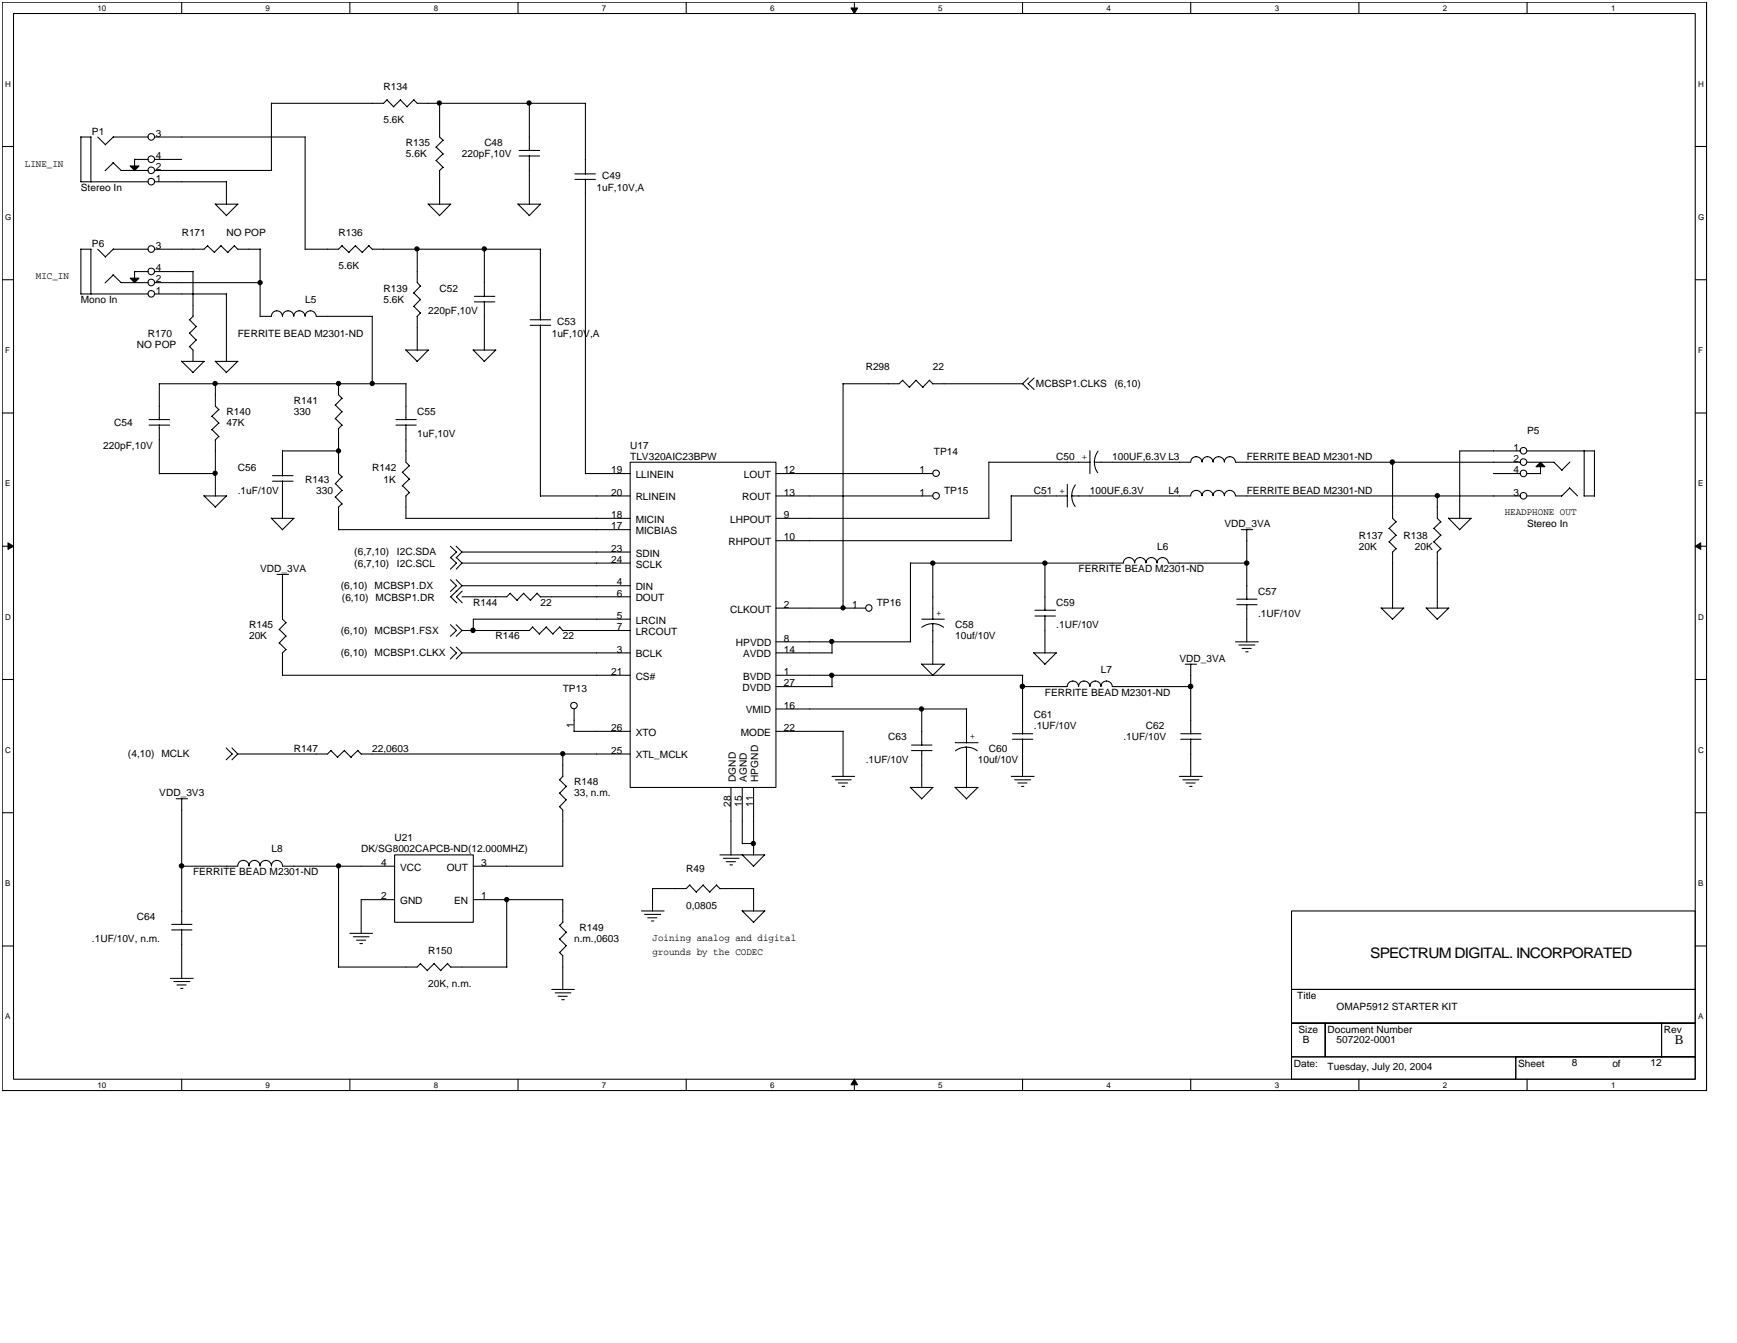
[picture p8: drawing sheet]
<svg xmlns="http://www.w3.org/2000/svg" width="279mm" height="216mm" viewBox="0 0 279 216" stroke-linecap="round" stroke-linejoin="round" font-family="sans-serif">
<path d="M.4 .4h274.1v174.9h-274.1zM2.2 2.2h270.5v171.3h-270.5z" fill="none" stroke="#000" stroke-width=".17"/>
<g fill="#fff">
<path d="M15.7 .6h1.3v1.4h-1.3z"/>
<path d="M15.7 173.7h1.3v1.4h-1.3z"/>
</g>
<path d="M29.2 .4v1.8M29.2 173.5v1.8" fill="none" stroke="#000" stroke-width=".17"/>
<g fill="#fff">
<path d="M42.7 .6h.7v1.4h-.7z"/>
<path d="M42.7 173.7h.7v1.4h-.7z"/>
</g>
<path d="M56.3 .4v1.8M56.3 173.5v1.8" fill="none" stroke="#000" stroke-width=".17"/>
<g fill="#fff">
<path d="M69.8 .6h.7v1.4h-.7z"/>
<path d="M69.8 173.7h.7v1.4h-.7z"/>
</g>
<path d="M83.3 .4v1.8M83.3 173.5v1.8" fill="none" stroke="#000" stroke-width=".17"/>
<g fill="#fff">
<path d="M96.8 .6h.7v1.4h-.7z"/>
<path d="M96.8 173.7h.7v1.4h-.7z"/>
</g>
<path d="M110.4 .4v1.8M110.4 173.5v1.8" fill="none" stroke="#000" stroke-width=".17"/>
<g fill="#fff">
<path d="M123.9 .6h.7v1.4h-.7z"/>
<path d="M123.9 173.7h.7v1.4h-.7z"/>
</g>
<path d="M137.4 .4v1.8M137.4 173.5v1.8" fill="none" stroke="#000" stroke-width=".17"/>
<path d="M136.9 1.3h1l-.5 .9zM137.4 173.5l.5 .9h-1z" fill="#000" stroke="#000" stroke-width=".16"/>
<g fill="#fff">
<path d="M150.9 .6h.7v1.4h-.7z"/>
<path d="M150.9 173.7h.7v1.4h-.7z"/>
</g>
<path d="M164.5 .4v1.8M164.5 173.5v1.8" fill="none" stroke="#000" stroke-width=".17"/>
<g fill="#fff">
<path d="M178 .6h.7v1.4h-.7z"/>
<path d="M178 173.7h.7v1.4h-.7z"/>
</g>
<path d="M191.5 .4v1.8M191.5 173.5v1.8" fill="none" stroke="#000" stroke-width=".17"/>
<g fill="#fff">
<path d="M205 .6h.7v1.4h-.7z"/>
<path d="M205 173.7h.7v1.4h-.7z"/>
</g>
<path d="M218.6 .4v1.8M218.6 173.5v1.8" fill="none" stroke="#000" stroke-width=".17"/>
<g fill="#fff">
<path d="M232.1 .6h.7v1.4h-.7z"/>
<path d="M232.1 173.7h.7v1.4h-.7z"/>
</g>
<path d="M245.6 .4v1.8M245.6 173.5v1.8" fill="none" stroke="#000" stroke-width=".17"/>
<g fill="#fff">
<path d="M259.1 .6h.7v1.4h-.7z"/>
<path d="M259.1 173.7h.7v1.4h-.7z"/>
<path d="M.8 12.8h.9v1.4h-.9z"/>
<path d="M273.1 12.8h.9v1.4h-.9z"/>
<path d="M.8 34.2h1v1.4h-1z"/>
<path d="M273.1 34.2h1v1.4h-1z"/>
</g>
<path d="M.4 23.6h1.8M272.7 23.6h1.8" fill="none" stroke="#000" stroke-width=".17"/>
<g fill="#fff">
<path d="M.8 55.6h.8v1.4h-.8z"/>
<path d="M273.1 55.6h.8v1.4h-.8z"/>
</g>
<path d="M.4 45h1.8M272.7 45h1.8" fill="none" stroke="#000" stroke-width=".17"/>
<g fill="#fff">
<path d="M.8 77.1h.8v1.4h-.8z"/>
<path d="M273.1 77.1h.9v1.4h-.9z"/>
</g>
<path d="M.4 66.4h1.8M272.7 66.4h1.8" fill="none" stroke="#000" stroke-width=".17"/>
<g fill="#fff">
<path d="M.8 98.5h.9v1.4h-.9z"/>
<path d="M273.1 98.5h.9v1.4h-.9z"/>
</g>
<path d="M.4 87.8h1.8M272.7 87.8h1.8" fill="none" stroke="#000" stroke-width=".17"/>
<path d="M1.3 87.3l.9 .5-.9 .5zM272.7 87.8l.9-.5v1z" fill="#000" stroke="#000" stroke-width=".16"/>
<g fill="#fff">
<path d="M.8 119.9h.9v1.4h-.9z"/>
<path d="M273.1 119.9h.9v1.4h-.9z"/>
</g>
<path d="M.4 109.2h1.8M272.7 109.2h1.8" fill="none" stroke="#000" stroke-width=".17"/>
<g fill="#fff">
<path d="M.8 141.3h.8v1.4h-.8z"/>
<path d="M273.1 141.3h.9v1.4h-.9z"/>
</g>
<path d="M.4 130.7h1.8M272.7 130.7h1.8" fill="none" stroke="#000" stroke-width=".17"/>
<g fill="#fff">
<path d="M.8 162.7h.8v1.4h-.8z"/>
<path d="M273.1 162.7h.9v1.4h-.9z"/>
</g>
<g fill="none" stroke="#000" stroke-width=".17">
<path d="M43.7 16.6v10.8M62.2 16.1l1.1 1.1M62.3 16l-.6 .6h-18M64.4 16.1l1.1 1.1M64.4 16l-1.1 1.2M66.6 16.1l.6 .6M66.6 16l-1.1 1.2M67.1 16.6h27.1M70.7 16.6v5.4l.6 .6M85.1 16.6v7.6M94.2 16.6v11.4M13 22v7.2h10.8"/>
<path d="M13 22h1.7M14.6 22v7.3M15.7 22l1.3 1.3M18.2 26.1l1.3 1.3h4.3M18.2 22h5.6M18.2 26.2l-1.3 1.2M18.3 22l-1.4 1.3M21.6 25.6v1.1M21.6 25.6h2.2M24.9 22h24.2M24.9 29.2h11.6M24.9 27.4h18.8"/>
<path d="M24.9 25.6h4.3M33.4 39.5l1.1 1.1M33.4 39.5l-.6 .6h-7.9M34.6 32.8l1.8 1.8M34.6 32.8h3.7M35.5 39.5l1.2 1.1M35.6 39.5l-1.1 1.1M36.4 29.2v3.7M37.7 39.5l.6 .6M37.7 39.5l-1.1 1.1M38.2 32.8l-1.8 1.9M49.1 22v18.1"/>
<path d="M55 39.5l1.1 1.1M55 39.5l-.5 .6h-5.4M57.2 39.5l1.1 1.1M57.2 39.5l-1.1 1.1M59.3 39.5l.6 .6M59.4 39.5l-1.1 1.1M68.8 32.8l1.9 1.8M68.9 32.8h3.6M70.2 23.6l1.1 1.2M70.2 25.8l1.1 1.1M70.7 27.4v5.5M71.3 22.5l-1.2 1.2"/>
<path d="M71.3 24.7l-1.2 1.1M71.3 26.9l-.6 .5M72.5 32.8l-1.8 1.9M83.3 32.8l1.8 1.8M83.3 32.8h3.7M83.5 25.1h3.3M83.5 24.2h3.3M85.1 25v7.9M86.9 32.8l-1.8 1.9M92.5 28h3.3M92.5 28.8h3.3M94.2 28.8v47.4"/>
<path d="M13 40.1h1.7M13 40v7.3h10.8M14.6 40.1v7.2M15.7 40.1l1.3 1.2M18.2 44.2l1.3 1.2h4.3M18.2 40.1h5.6M18.2 44.2l-1.3 1.3M18.3 40l-1.4 1.3M21.6 43.6v1.1M21.6 43.7h2.2M24.9 47.3h11.6M24.9 45.4h17"/>
<path d="M24.9 43.7h6.1M29.2 58.1l1.8 1.8M29.2 58.1h3.7M30.5 55.7l.5 .6v1.8M30.5 53.5l1.1 1.2M30.5 51.4l1.1 1.1M31 43.6v7.3M31.1 50.8l-.6 .6M31.6 54.6l-1.1 1.1M31.6 52.5l-1.1 1.1M32.8 58.1l-1.8 1.8M34.6 58.1l1.8 1.8"/>
<path d="M34.6 58.1h3.7M36.4 47.3v10.8M38.2 58.1l-1.8 1.8M38.2 40.1h3.6M41.8 50.9h1.9M41.8 40v10.9M43.7 50.8a.89 .89 0 0 1 .8-.8 .89 .89 0 0 1 .9 .8 .91 .91 0 0 1 .9-.8 .91 .91 0 0 1 1 .8 .91 .91 0 0 1 .9-.8 .91 .91 0 0 1 .9 .8 .89 .89 0 0 1 .9-.8 .89 .89 0 0 1 .9 .8M50.9 50.9h9M59.9 40.1h27.1M59.9 50.9v10.8M65.3 56.2l1.8 1.9M65.3 56.3h3.6"/>
<path d="M66.6 47.1l1.1 1.1M66.6 49.2l1.1 1.1M67.1 40.1v5.3l.6 .6M67.1 50.9v5.4M67.6 46l-1.1 1.1M67.6 48.1l-1.1 1.2M67.6 50.3l-.5 .6M68.9 56.3l-1.8 1.8M76.1 56.2l1.8 1.9M76.1 56.3h3.7M76.3 48.5h3.3M76.3 47.6h3.3"/>
<path d="M77.9 40.1v7.6M77.9 48.5v7.8M79.7 56.3l-1.8 1.8M85.3 51.4h3.3M85.3 52.3h3.3M86.9 40.1v11.3M86.9 52.3v27.5M24 68.3h3.3M24 67.5h3.3M25.6 68.3v7.9M25.6 76.1h9.1M32.8 79.7l1.8 1.8"/>
<path d="M32.8 79.7h3.7M34.1 66.9l1.1 1.1M34.1 69.1l1.1 1.1M34.6 61.7v3.6l.6 .6M34.6 70.7v9.1M35.2 65.8l-1.1 1.1M35.2 68l-1.1 1.1M35.2 70.2l-.6 .6M36.4 79.7l-1.8 1.8M43.8 77.4h3.3M43.8 76.5h3.3M45.4 77.3v6.1"/>
<path d="M53.9 77.7l1.1 1.2M53.9 79.9l1.1 1.1M53.9 65.1l1.1 1.1M53.9 67.3l1.1 1.1M54.5 68.9v7.2l.5 .6M54.5 61.7v1.8l.5 .6M54.5 72.5h-9.1v4M55 76.6l-1.1 1.2M55 78.8l-1.1 1.1M55 64l-1.1 1.2M55 66.2l-1.1 1.1M55 68.3l-.6 .6"/>
<path d="M63.7 68.3h3.2M63.7 67.5h3.2M64.7 75.9l1.2 1.2M64.7 78.1l1.2 1.1M65.3 61.7v5.8M65.3 68.3v6l.6 .6M65.3 79.7v3.7M65.3 61.7h-39.7v5.8M65.8 74.9l-1.1 1.1M65.8 77l-1.1 1.1M65.8 79.2l-.5 .6M86.9 79.7h14.5"/>
<path d="M94.2 76.1h7.2M101.4 74.3h23.4v52.3h-23.4zM124.8 79.7h25.2M124.8 76.1h25.2M135.6 61.7v36.1M145.2 61.1l1.1 1.2M145.2 61.1l-.6 .6h-9M147.3 61.1l1.2 1.2M147.4 61.1l-1.1 1.1M149.5 61.1l.6 .6M149.5 61.1l-1.1 1.1M150 61.7h14.5"/>
<path d="M159.1 74.3h16.3M159.1 74.3v9M162.7 79.7h9M162.7 79.7v7.2M165.4 60.8l-.9 .9 .9 .9M166.3 60.8l-.9 .9 .9 .9M171.7 77.9v3.6M172.4 79.7h19.1M173 78l-.4 .6-.2 1.1 .1 .7 .4 1M175.3 72.4v3.7M176 74.3h15.5M176.6 72.5l-.3 .7-.3 1 .2 1.2 .4 .6"/>
<path d="M191.5 74.3a.91 .91 0 0 1 .9-.9 .91 .91 0 0 1 1 .9 .89 .89 0 0 1 .8-.9 .89 .89 0 0 1 .9 .9 .91 .91 0 0 1 .9-.9 .91 .91 0 0 1 .9 .9 .89 .89 0 0 1 .9-.9 .89 .89 0 0 1 .9 .9M191.5 79.7a.91 .91 0 0 1 .9-.9 .91 .91 0 0 1 1 .9 .89 .89 0 0 1 .8-.9 .89 .89 0 0 1 .9 .9 .91 .91 0 0 1 .9-.9 .91 .91 0 0 1 .9 .9 .89 .89 0 0 1 .9-.9 .89 .89 0 0 1 .9 .9M198.7 79.7h45.8M198.7 74.3h45.8M224 74.3v9l.6 .6M231.2 79.7v3.6l.6 .6M240.2 76.1h4.3M244.5 72.5h-9.7v10.9M245.6 79.7h5.6M245.6 72.5h10.9v7.3M245.6 74.3h4.4l1.3 1.3M245.6 76.1h2.2"/>
<path d="M247.8 75v1.2M252.4 78.4l1.4 1.3M252.5 78.5l-1.3 1.3M252.5 74.3l-1.3 1.3M254.8 79.7h1.7M254.8 72.4v7.3M43.6 83.3l1.8 1.8M43.7 83.3h3.6M44.5 92.3h1.9M45.4 92.3v7.2l.6 .6M47.3 83.3l-1.9 1.9M54.5 85.1h46.9"/>
<path d="M54.5 81.5v3.7M55 81l-.6 .5M65.3 83.3h36.1M72.4 87.8l1 .9-1 1M72.4 93.2l1 1-1 .9M72.4 89.6l1 .9-1 1M73.4 87.8l.9 .9M73.4 93.2l.9 1M73.4 89.6l.9 .9M73.5 95l-1 .9 1 1M74.3 88.7l-.9 1M74.3 94.2l-.9 .9"/>
<path d="M74.3 90.5l-.9 1M74.3 94.2h27.1M74.3 88.7h27.1M74.3 90.5h27.1M74.4 95l-1 .9 1 1M82.1 95.4l1.1 1.1M82.1 95.3l-.6 .6h-7.2M84.2 95.4l1.2 1.1M84.3 95.3l-1.1 1.2M86.4 95.4l.6 .6M86.4 95.3l-1.1 1.2M86.9 95.9h14.5"/>
<path d="M101.4 99.5h-25.3v1.9M124.8 83.3h34.3M124.8 97.8h14.4M124.8 86.9h37.9M146.4 90.5h34.3M146.4 90.5v12.7M148.3 99.5h3.6M150 90.5v9.1M166.5 99h3.3M166.5 98.1h3.3M168.1 90.5v7.6M168.1 99v6"/>
<path d="M180.7 90.5a.91 .91 0 0 1 .9-.9 .91 .91 0 0 1 .9 .9 .91 .91 0 0 1 .9-.9 .91 .91 0 0 1 .9 .9 .89 .89 0 0 1 .9-.9 .89 .89 0 0 1 .9 .9 .91 .91 0 0 1 .9-.9 .91 .91 0 0 1 .9 .9M187.9 90.5h12.6M198.9 97.2h3.3M198.9 96.3h3.3M199.7 85.1h1.8M200.5 85.1v11.3M200.5 97.2v6M222.1 97.7l1.9 1.8M222.2 97.8h3.6M223.4 84.9l1.2 1.2M223.4 87.1l1.2 1.1M224 88.7v9.1"/>
<path d="M224.6 83.9l-1.2 1.1M224.6 86l-1.2 1.1M224.6 88.2l-.6 .6M225.8 97.8l-1.8 1.8M229.4 97.7l1.8 1.8M229.4 97.8h3.7M230.6 84.9l1.2 1.2M230.6 87.1l1.2 1.1M231.2 88.7v9.1M231.7 88.2l-.5 .6M231.7 83.9l-1.1 1.1M231.7 86l-1.1 1.1"/>
<path d="M233 83.3l1.8 1.8M233 83.3h3.7M233 97.8l-1.8 1.8M236.6 83.3l-1.8 1.9M44.9 101.2l1.1 1.1M44.9 103.4l1.1 1.1M45.4 105v3.6M45.4 108.6h56M46 100.1l-1.1 1.1M46 102.2l-1.1 1.2M46 104.4l-.6 .6M72.4 104l1 1-1 .9"/>
<path d="M72.4 100.4l1 1-1 .9M73.4 104l.9 1M73.4 100.4l.9 1M74.3 105l-.9 .9M74.3 101.4l-.9 .9M74.3 105h27.1M85.7 100.8l1.1 1.2M85.7 100.8l-.6 .6h-10.8M87.9 100.8l1.1 1.2M87.9 100.8l-1.1 1.1M90 100.8l.6 .6M90.1 100.8l-1.2 1.1"/>
<path d="M90.5 101.4h10.9M92.3 117.6h9.1M92.3 114v3.6M124.8 103.2h21.7M124.8 105h9.1M124.8 110.4h9.1M124.8 117.6h10.9M124.8 108.6h39.7M124.8 114h30.7M133.8 103.2v1.8M133.8 108.6v1.8M135.6 117.6v7.3"/>
<path d="M146.6 119.8h3.3M148.2 106.7l1.8 1.9M148.3 100.9l.6-.4 1.1-.2 1.1 .2 .7 .4M148.3 106.8h3.6M148.3 114v5.8M150 100.3v6.5M151.9 106.8l-1.9 1.8M153.6 119.4h3.7M155.5 114v5.4M162.9 118.8h3.2M162.9 118h3.2M164.5 110.4h7.2"/>
<path d="M164.5 108.6v9.4M164.5 118.8v6.1M166.3 104.9l1.8 1.9M166.3 105h3.6M169.9 105l-1.9 1.8M171.7 110.3a.91 .91 0 0 1 .9-.8 .91 .91 0 0 1 .9 .8 .91 .91 0 0 1 .9-.8 .91 .91 0 0 1 .9 .8 .89 .89 0 0 1 .9-.8 .89 .89 0 0 1 .9 .8 .91 .91 0 0 1 .9-.8 .91 .91 0 0 1 .9 .8M178.9 110.4h12.7M189.9 118.8h3.3M189.9 118h3.3M190.6 106.8h1.9M191.5 106.8v11.2M191.5 118.8v6.1"/>
<path d="M198.7 103.2h3.7M199.3 103.7h2.6M199.8 104.2h1.5M200.4 104.8h.4M28.3 128.4h1.9M29.2 128.4v20.2M29.2 139.2h9M36.4 120.2l1 1-1 .9M37.3 120.2l.9 1M38.2 139.2a.91 .91 0 0 1 1-.9 .91 .91 0 0 1 .9 .9 .89 .89 0 0 1 .9-.9 .89 .89 0 0 1 .8 .9 .91 .91 0 0 1 .9-.9 .91 .91 0 0 1 1 .9 .89 .89 0 0 1 .8-.9 .89 .89 0 0 1 .9 .9M38.2 121.2l-.9 .9M45.4 139.2h18.1"/>
<path d="M53.2 120.7l1.1 1.1M53.3 120.6l-.6 .6h-14.5M54.5 139.2v16.3M55.4 120.7l1.1 1.1M55.4 120.6l-1.1 1.1M57.5 120.7l.6 .6M57.6 120.6l-1.2 1.1M58.1 121.2h43.3M63.5 137.4h12.6v10.9h-12.6zM76.1 139.2h14.4M90 129.6l.5 .6v9.1M90 127.5l1.1 1.1"/>
<path d="M90 125.3l1.1 1.1M90.5 121.2v3.6M90.6 124.8l-.6 .6M91.1 128.5l-1.1 1.2M91.1 126.4l-1.1 1.1M115.8 137.4h7.2M116.3 138h2.6M116.8 138.5h1.5M117.4 139h.4M117.6 126.6v10.9M119.4 137.4l1.8 1.8M119.4 126.6v9.1"/>
<path d="M119.4 135.6h1.9M121.2 126.6v10.9M123 137.4l-1.8 1.9M133.8 124.8h3.7M134.4 125.4h2.5M134.8 125.9h1.5M135.4 126.4h.5M146.4 126.5l1.9 1.9M146.4 126.6h3.7M146.6 120.7h3.3M148.3 120.6v6M150 126.6l-1.8 1.9"/>
<path d="M153.6 126.5l1.9 1.9M153.6 126.6h3.7M153.7 120.7l.6-.4 1.1-.2 1.1 .2 .7 .4M155.5 120.1v6.5M157.3 126.6l-1.9 1.9M162.7 124.8h3.6M163.2 125.4h2.6M163.7 125.9h1.5M164.3 126.4h.4M189.7 124.8h3.7M190.3 125.4h2.5M190.8 125.9h1.5"/>
<path d="M191.4 126.4h.3M.4 152.1h1.8M27.4 157.3h3.7M27.6 149.5h3.3M27.6 148.6h3.3M28 157.8h2.5M28.5 158.3h1.4M29.1 158.9h.3M29.2 149.5v7.8M56.3 150h3.6M56.8 150.6h2.6M57.3 151.1h1.5"/>
<path d="M57.9 151.7h.4M63.5 144.6h-5.4v5.5M67.6 154.9l1.2 1.2M67.7 154.9l-.6 .6h-12.7M69.8 154.9l1.1 1.2M69.9 154.9l-1.2 1.1M72 154.9l.5 .6M72 154.9l-1.1 1.1M72.5 155.5h9M76.1 144.6h14.4M81.5 144.6v10.9M88.7 159.1h3.7"/>
<path d="M89.3 159.6h2.5M90 153.1l.5 .5v5.5M90 150.9l1.1 1.1M90 148.7l1.1 1.2M90.5 144.6v3.7M90.6 148.2l-.6 .6M91.1 152l-1.1 1.1M91.1 149.8l-1.1 1.2M103.2 146.4h3.6M103.7 147h2.6M104.2 147.5h1.5M104.8 148.1h.4"/>
<path d="M110.9 142.3l1.1 1.1M111 142.3l-.6 .5h-5.4v3.7M113.1 142.3l1.1 1.1M113.1 142.3l-1.1 1.1M115.2 142.3l.6 .6M115.3 142.3l-1.2 1.1M115.8 142.8h5.5M119.4 146.4l1.8 1.9M119.4 146.4h3.6M121.2 142.8v3.7M123 146.4l-1.8 1.9M207.7 146.4h65v12.7h-65z"/>
<path d="M207.7 159.1h65v5.4h-65zM272.7 152.1h1.8M89.8 160.2h1.4M90.4 160.7h.4M207.7 169.9h36.1v3.6h-36.1zM207.7 164.5h5.5v5.4h-5.5zM213.2 164.5h54.1v5.4h-54.1zM243.8 169.9h28.9v3.6h-28.9zM267.3 164.5h5.4v5.4h-5.4z"/>
<circle cx="24.3" cy="29.2" r=".54"/>
<circle cx="24.3" cy="25.6" r=".54"/>
<circle cx="24.3" cy="22" r=".54"/>
<circle cx="24.3" cy="27.4" r=".54"/>
<circle cx="24.3" cy="40" r=".54"/>
<circle cx="24.3" cy="43.6" r=".54"/>
<circle cx="24.3" cy="47.2" r=".54"/>
<circle cx="24.3" cy="45.4" r=".54"/>
<circle cx="150.6" cy="79.7" r=".54"/>
<circle cx="150.6" cy="76.1" r=".52"/>
<circle cx="245.1" cy="72.5" r=".54"/>
<circle cx="245.1" cy="76.1" r=".54"/>
<circle cx="245.1" cy="79.7" r=".54"/>
<circle cx="245.1" cy="74.3" r=".54"/>
<circle cx="139.7" cy="97.7" r=".52"/>
<circle cx="92.3" cy="113.4" r=".52"/>
</g>
<g fill="#000" stroke="#000" stroke-width=".17">
<path d="M20.9 26.7h1.5l-.8 .7z" fill-rule="evenodd"/>
<path d="M20.9 44.7h1.5l-.8 .7z" fill-rule="evenodd"/>
<path d="M247.8 74.3l.7 .7h-1.4z" fill-rule="evenodd"/>
<circle cx="70.7" cy="16.6" r=".34"/>
<circle cx="85.1" cy="16.6" r=".34"/>
<circle cx="41.8" cy="45.4" r=".34"/>
<circle cx="67.1" cy="40" r=".34"/>
<circle cx="77.9" cy="40" r=".34"/>
<circle cx="34.6" cy="76.1" r=".34"/>
<circle cx="34.6" cy="61.6" r=".34"/>
<circle cx="54.5" cy="61.6" r=".34"/>
<circle cx="54.5" cy="72.5" r=".34"/>
<circle cx="59.9" cy="61.6" r=".34"/>
<circle cx="223.9" cy="74.3" r=".35"/>
<circle cx="231.2" cy="79.7" r=".34"/>
<circle cx="135.6" cy="97.7" r=".34"/>
<circle cx="150" cy="90.5" r=".34"/>
<circle cx="168.1" cy="90.5" r=".34"/>
<circle cx="200.5" cy="90.5" r=".36"/>
<circle cx="76.1" cy="101.3" r=".35"/>
<circle cx="133.8" cy="103.1" r=".34"/>
<circle cx="133.8" cy="108.6" r=".34"/>
<circle cx="148.2" cy="114" r=".34"/>
<circle cx="164.4" cy="110.4" r=".37"/>
<circle cx="191.5" cy="110.4" r=".37"/>
<circle cx="29.2" cy="139.2" r=".36"/>
<circle cx="54.5" cy="139.2" r=".34"/>
<circle cx="90.5" cy="121.2" r=".34"/>
<circle cx="121.2" cy="135.6" r=".34"/>
<circle cx="81.5" cy="144.6" r=".34"/>
</g>
<text font-size="2.3" x="220.4" y="154">SPECTRUM DIGITAL. INCORPORATED</text>
<text font-size="2" x="269.4" y="167.8">B</text>
<g font-size="1.6">
<text x="61.7" y="14.4">R134</text>
<text x="14.8" y="21.6">P1</text>
<text x="25.1" y="22">3</text>
<text x="61.7" y="19.8">5.6K</text>
<text x="65.3" y="23.5">R135</text>
<text x="77.9" y="23.5">C48</text>
<text x="4" y="26.9">LINE_IN</text>
<text x="25.1" y="25.6">4</text>
<text x="25.1" y="27.4">2</text>
<text x="25.1" y="29.2">1</text>
<text x="65.3" y="25.2">5.6K</text>
<text x="74.3" y="25.2">220pF,10V</text>
<text x="96.9" y="28.8">C49</text>
<text x="13" y="30.7">Stereo In</text>
<text x="95.9" y="30.7">1uF,10V,A</text>
<text x="14.8" y="39.7">P6</text>
<text x="25.1" y="40">3</text>
<text x="29.2" y="37.9">R171</text>
<text x="36.4" y="37.9">NO POP</text>
<text x="54.5" y="37.9">R136</text>
<text x="5.8" y="44.9">MIC_IN</text>
<text x="25.1" y="43.6">4</text>
<text x="25.1" y="45.4">2</text>
<text x="25.1" y="47.2">1</text>
<text x="54.5" y="43.3">5.6K</text>
<text x="61.7" y="46.9">R139</text>
<text x="70.7" y="46.9">C52</text>
<text x="13" y="48.7">Mono In</text>
<text x="49.1" y="48.7">L5</text>
<text x="61.7" y="48.7">5.6K</text>
<text x="68.9" y="50.5">220pF,10V</text>
<text x="89.6" y="52.3">C53</text>
<text x="22" y="55.9">NO POP</text>
<text x="23.8" y="54.1">R170</text>
<text x="38.2" y="54.1">FERRITE BEAD M2301-ND</text>
<text x="88.7" y="54.1">1uF,10V,A</text>
<text x="139.2" y="59.5">R298</text>
<text x="150" y="59.5">22</text>
<text x="47.3" y="64.9">R141</text>
<text x="166.6" y="62.2">MCBSP1.CLKS</text>
<text x="179.3" y="62.2">(6,10)</text>
<text x="18.4" y="68.6">C54</text>
<text x="36.4" y="66.7">R140</text>
<text x="36.4" y="68.6">47K</text>
<text x="47.3" y="66.7">330</text>
<text x="67.1" y="66.7">C55</text>
<text x="67.1" y="70.3">1uF,10V</text>
<text x="245.6" y="69.8">P5</text>
<text x="16.6" y="72.2">220pF,10V</text>
<text x="38.2" y="75.7">C56</text>
<text x="49.1" y="77.6">R143</text>
<text x="59.9" y="75.7">R142</text>
<text x="61.7" y="77.6">1K</text>
<text x="98.3" y="76.1">19</text>
<text x="101.4" y="72.2">U17</text>
<text x="101.4" y="73.9">TLV320AIC23BPW</text>
<text x="102.2" y="76.8">LLINEIN</text>
<text x="119.6" y="76.8">LOUT</text>
<text x="126.1" y="76.1">12</text>
<text x="147.9" y="76.1">1</text>
<text x="150.2" y="73.2">TP14</text>
<text x="169.9" y="73.9">C50</text>
<text x="174.9" y="73.9" transform="rotate(-90 174.9 73.9)">+</text>
<text x="178.9" y="73.9">100UF,6.3V L3</text>
<text x="200.5" y="73.9">FERRITE BEAD M2301-ND</text>
<text x="243.5" y="76.1">4</text>
<text x="243.5" y="74.3">2</text>
<text x="243.5" y="72.4">1</text>
<text x="38.2" y="79.3">.1uF/10V</text>
<text x="50.9" y="79.3">330</text>
<text x="98.3" y="79.7">20</text>
<text x="98.3" y="83.3">18</text>
<text x="102.2" y="80.4">RLINEIN</text>
<text x="119.4" y="80.4">ROUT</text>
<text x="126.1" y="79.7">13</text>
<text x="126.1" y="83.3">9</text>
<text x="147.9" y="79.7">1</text>
<text x="151.9" y="79.3">TP15</text>
<text x="166.3" y="79.3">C51</text>
<text x="171.3" y="79.3" transform="rotate(-90 171.3 79.3)">+</text>
<text x="175.3" y="79.3">100UF,6.3V</text>
<text x="187.9" y="79.3">L4</text>
<text x="200.5" y="79.3">FERRITE BEAD M2301-ND</text>
<text x="242" y="82.8">HEADPHONE OUT</text>
<text x="243.5" y="79.7">3</text>
<text x="57" y="89.3">(6,7,10)</text>
<text x="63.9" y="89.3">I2C.SDA</text>
<text x="98.3" y="85.1">17</text>
<text x="98.3" y="88.7">23</text>
<text x="102.2" y="84">MICIN</text>
<text x="102.2" y="85.9">MICBIAS</text>
<text x="102.2" y="89.5">SDIN</text>
<text x="117.2" y="87.6">RHPOUT</text>
<text x="117.4" y="84">LHPOUT</text>
<text x="126.1" y="86.9">10</text>
<text x="186.1" y="88.4">L6</text>
<text x="196.9" y="84.8">VDD_3VA</text>
<text x="218.6" y="86.6">R137</text>
<text x="218.6" y="88.4">20K</text>
<text x="225.8" y="86.6">R138</text>
<text x="227.6" y="88.4">20K</text>
<text x="245.6" y="84.8">Stereo In</text>
<text x="41.8" y="92">VDD_3VA</text>
<text x="54.8" y="94.7">(6,10)</text>
<text x="57" y="91.1">(6,7,10)</text>
<text x="60.3" y="94.7">MCBSP1.DX</text>
<text x="63.9" y="91.1">I2C.SCL</text>
<text x="98.3" y="90.5">24</text>
<text x="99.2" y="94.1">4</text>
<text x="99.2" y="95.9">6</text>
<text x="102.2" y="94.9">DIN</text>
<text x="102.2" y="91.2">SCLK</text>
<text x="173.5" y="92">FERRITE BEAD M2301-ND</text>
<text x="202.4" y="95.6">C57</text>
<text x="40.1" y="101">R145</text>
<text x="54.8" y="101.9">(6,10)</text>
<text x="55" y="96.7">(6,10)</text>
<text x="60.3" y="101.9">MCBSP1.FSX</text>
<text x="60.4" y="96.7">MCBSP1.DR</text>
<text x="76.1" y="97.4">R144</text>
<text x="86.9" y="97.4">22</text>
<text x="99.2" y="99.5">5</text>
<text x="99.2" y="101.3">7</text>
<text x="102.2" y="100.3">LRCIN</text>
<text x="102.2" y="96.7">DOUT</text>
<text x="117.4" y="98.5">CLKOUT</text>
<text x="126.1" y="97.7">2</text>
<text x="137.1" y="97.7">1</text>
<text x="141" y="97.4">TP16</text>
<text x="150.6" y="99">+</text>
<text x="153.6" y="101">C58</text>
<text x="169.9" y="97.4">C59</text>
<text x="169.9" y="101">.1UF/10V</text>
<text x="202.4" y="99.2">.1UF/10V</text>
<text x="40.1" y="102.8">20K</text>
<text x="54.8" y="105.5">(6,10)</text>
<text x="60.3" y="105.5">MCBSP1.CLKX</text>
<text x="79.7" y="102.8">R146</text>
<text x="90.5" y="102.8">22</text>
<text x="99.2" y="104.9">3</text>
<text x="102.2" y="105.7">BCLK</text>
<text x="102.2" y="102.1">LRCOUT</text>
<text x="118.4" y="103.9">HPVDD</text>
<text x="119.5" y="105.7">AVDD</text>
<text x="126.1" y="103.1">8</text>
<text x="126.1" y="104.9">14</text>
<text x="153.6" y="102.8">10uf/10V</text>
<text x="189.7" y="106.4">VDD_3VA</text>
<text x="90.5" y="111.3">TP13</text>
<text x="98.3" y="108.5">21</text>
<text x="102.2" y="109.3">CS#</text>
<text x="119.4" y="111.1">DVDD</text>
<text x="119.5" y="109.3">BVDD</text>
<text x="126.1" y="108.5">1</text>
<text x="126.1" y="110.3">27</text>
<text x="126.1" y="113.9">16</text>
<text x="168.1" y="111.8">FERRITE BEAD M2301-ND</text>
<text x="177.1" y="108.2">L7</text>
<text x="92.3" y="117.1" transform="rotate(-90 92.3 117.1)">1</text>
<text x="98.3" y="117.5">26</text>
<text x="102.2" y="118.3">XTO</text>
<text x="119.1" y="118.3">MODE</text>
<text x="119.9" y="114.7">VMID</text>
<text x="126.1" y="117.5">22</text>
<text x="142.8" y="119">C63</text>
<text x="156" y="118.8">+</text>
<text x="166.3" y="115.4">C61</text>
<text x="166.3" y="117.2">.1UF/10V</text>
<text x="180.7" y="119">.1UF/10V</text>
<text x="184.3" y="117.2">C62</text>
<text x="20.6" y="121.7">(4,10) MCLK</text>
<text x="47.3" y="120.8">R147</text>
<text x="59.9" y="120.8">22,0603</text>
<text x="98.3" y="121.2">25</text>
<text x="102.2" y="121.9">XTL_MCLK</text>
<text x="118.3" y="125.7" transform="rotate(-90 118.3 125.7)">DGND</text>
<text x="120.2" y="125.7" transform="rotate(-90 120.2 125.7)">AGND</text>
<text x="122" y="125.7" transform="rotate(-90 122 125.7)">HPGND</text>
<text x="139.2" y="122.7">.1UF/10V</text>
<text x="157.3" y="122.7">10uf/10V</text>
<text x="159.1" y="120.8">C60</text>
<text x="25.6" y="128">VDD_3V3</text>
<text x="92.3" y="126.3">R148</text>
<text x="92.3" y="128">33, n.m.</text>
<text x="117.5" y="129.7" transform="rotate(-90 117.5 129.7)">28</text>
<text x="119.4" y="129.7" transform="rotate(-90 119.4 129.7)">15</text>
<text x="121.2" y="129.7" transform="rotate(-90 121.2 129.7)">11</text>
<text x="43.7" y="137">L8</text>
<text x="58.1" y="137">DK/SG8002CAPCB-ND(12.000MHZ)</text>
<text x="63.5" y="135.3">U21</text>
<text x="31" y="140.7">FERRITE BEAD M2301-ND</text>
<text x="61.3" y="139.2">4</text>
<text x="64.4" y="140">VCC</text>
<text x="71.9" y="140">OUT</text>
<text x="77.4" y="139.2">3</text>
<text x="110.4" y="140.1">R49</text>
<text x="22" y="147.9">C64</text>
<text x="61.3" y="144.6">2</text>
<text x="64.4" y="145.3">GND</text>
<text x="73" y="145.3">EN</text>
<text x="77.4" y="144.6">1</text>
<text x="93.2" y="149.7">R149</text>
<text x="110.4" y="146.1">0,0805</text>
<text x="14.8" y="151.5">.1UF/10V, n.m.</text>
<text x="68.9" y="153.3">R150</text>
<text x="92.3" y="151.5">n.m.,0603</text>
<text x="105" y="151.3">Joining analog and digital</text>
<text x="105" y="153.6">grounds by the CODEC</text>
<text x="68.9" y="158.7">20K, n.m.</text>
<text x="208.7" y="160.7">Title</text>
<text x="208.8" y="166.1">Size</text>
<text x="209.6" y="167.7">B</text>
<text x="213.5" y="166.1">Document Number</text>
<text x="215" y="167.7">507202-0001</text>
<text x="215" y="162.3">OMAP5912 STARTER KIT</text>
<text x="267.6" y="166.1">Rev</text>
<text x="208.1" y="171.5">Date:</text>
<text x="213.5" y="172.1">Tuesday, July 20, 2004</text>
<text x="244.2" y="171.5">Sheet</text>
<text x="252.8" y="171.3">8</text>
<text x="259.3" y="171.5">of</text>
<text x="265.5" y="171.3">12</text>
</g>
<g font-size="1.3">
<text x="15.7" y="1.7">10</text>
<text x="42.7" y="1.7">9</text>
<text x="69.8" y="1.7">8</text>
<text x="96.8" y="1.7">7</text>
<text x="123.9" y="1.7">6</text>
<text x="150.9" y="1.7">5</text>
<text x="178" y="1.7">4</text>
<text x="205" y="1.7">3</text>
<text x="232.1" y="1.7">2</text>
<text x="259.1" y="1.7">1</text>
<text x=".8" y="14">H</text>
<text x="273.1" y="14">H</text>
<text x=".8" y="35.4">G</text>
<text x="273.1" y="35.4">G</text>
<text x=".8" y="56.8">F</text>
<text x="273.1" y="56.8">F</text>
<text x=".8" y="78.2">E</text>
<text x="273.1" y="78.2">E</text>
<text x=".8" y="99.6">D</text>
<text x="273.1" y="99.6">D</text>
<text x=".8" y="121">C</text>
<text x="273.1" y="121">C</text>
<text x=".8" y="142.5">B</text>
<text x="273.1" y="142.5">B</text>
<text x=".8" y="163.9">A</text>
<text x="273.1" y="163.9">A</text>
<text x="15.7" y="174.9">10</text>
<text x="42.7" y="174.9">9</text>
<text x="69.8" y="174.9">8</text>
<text x="96.8" y="174.9">7</text>
<text x="123.9" y="174.9">6</text>
<text x="150.9" y="174.9">5</text>
<text x="178" y="174.9">4</text>
<text x="205" y="174.9">3</text>
<text x="232.1" y="174.9">2</text>
<text x="259.1" y="174.9">1</text>
</g>
</svg>
